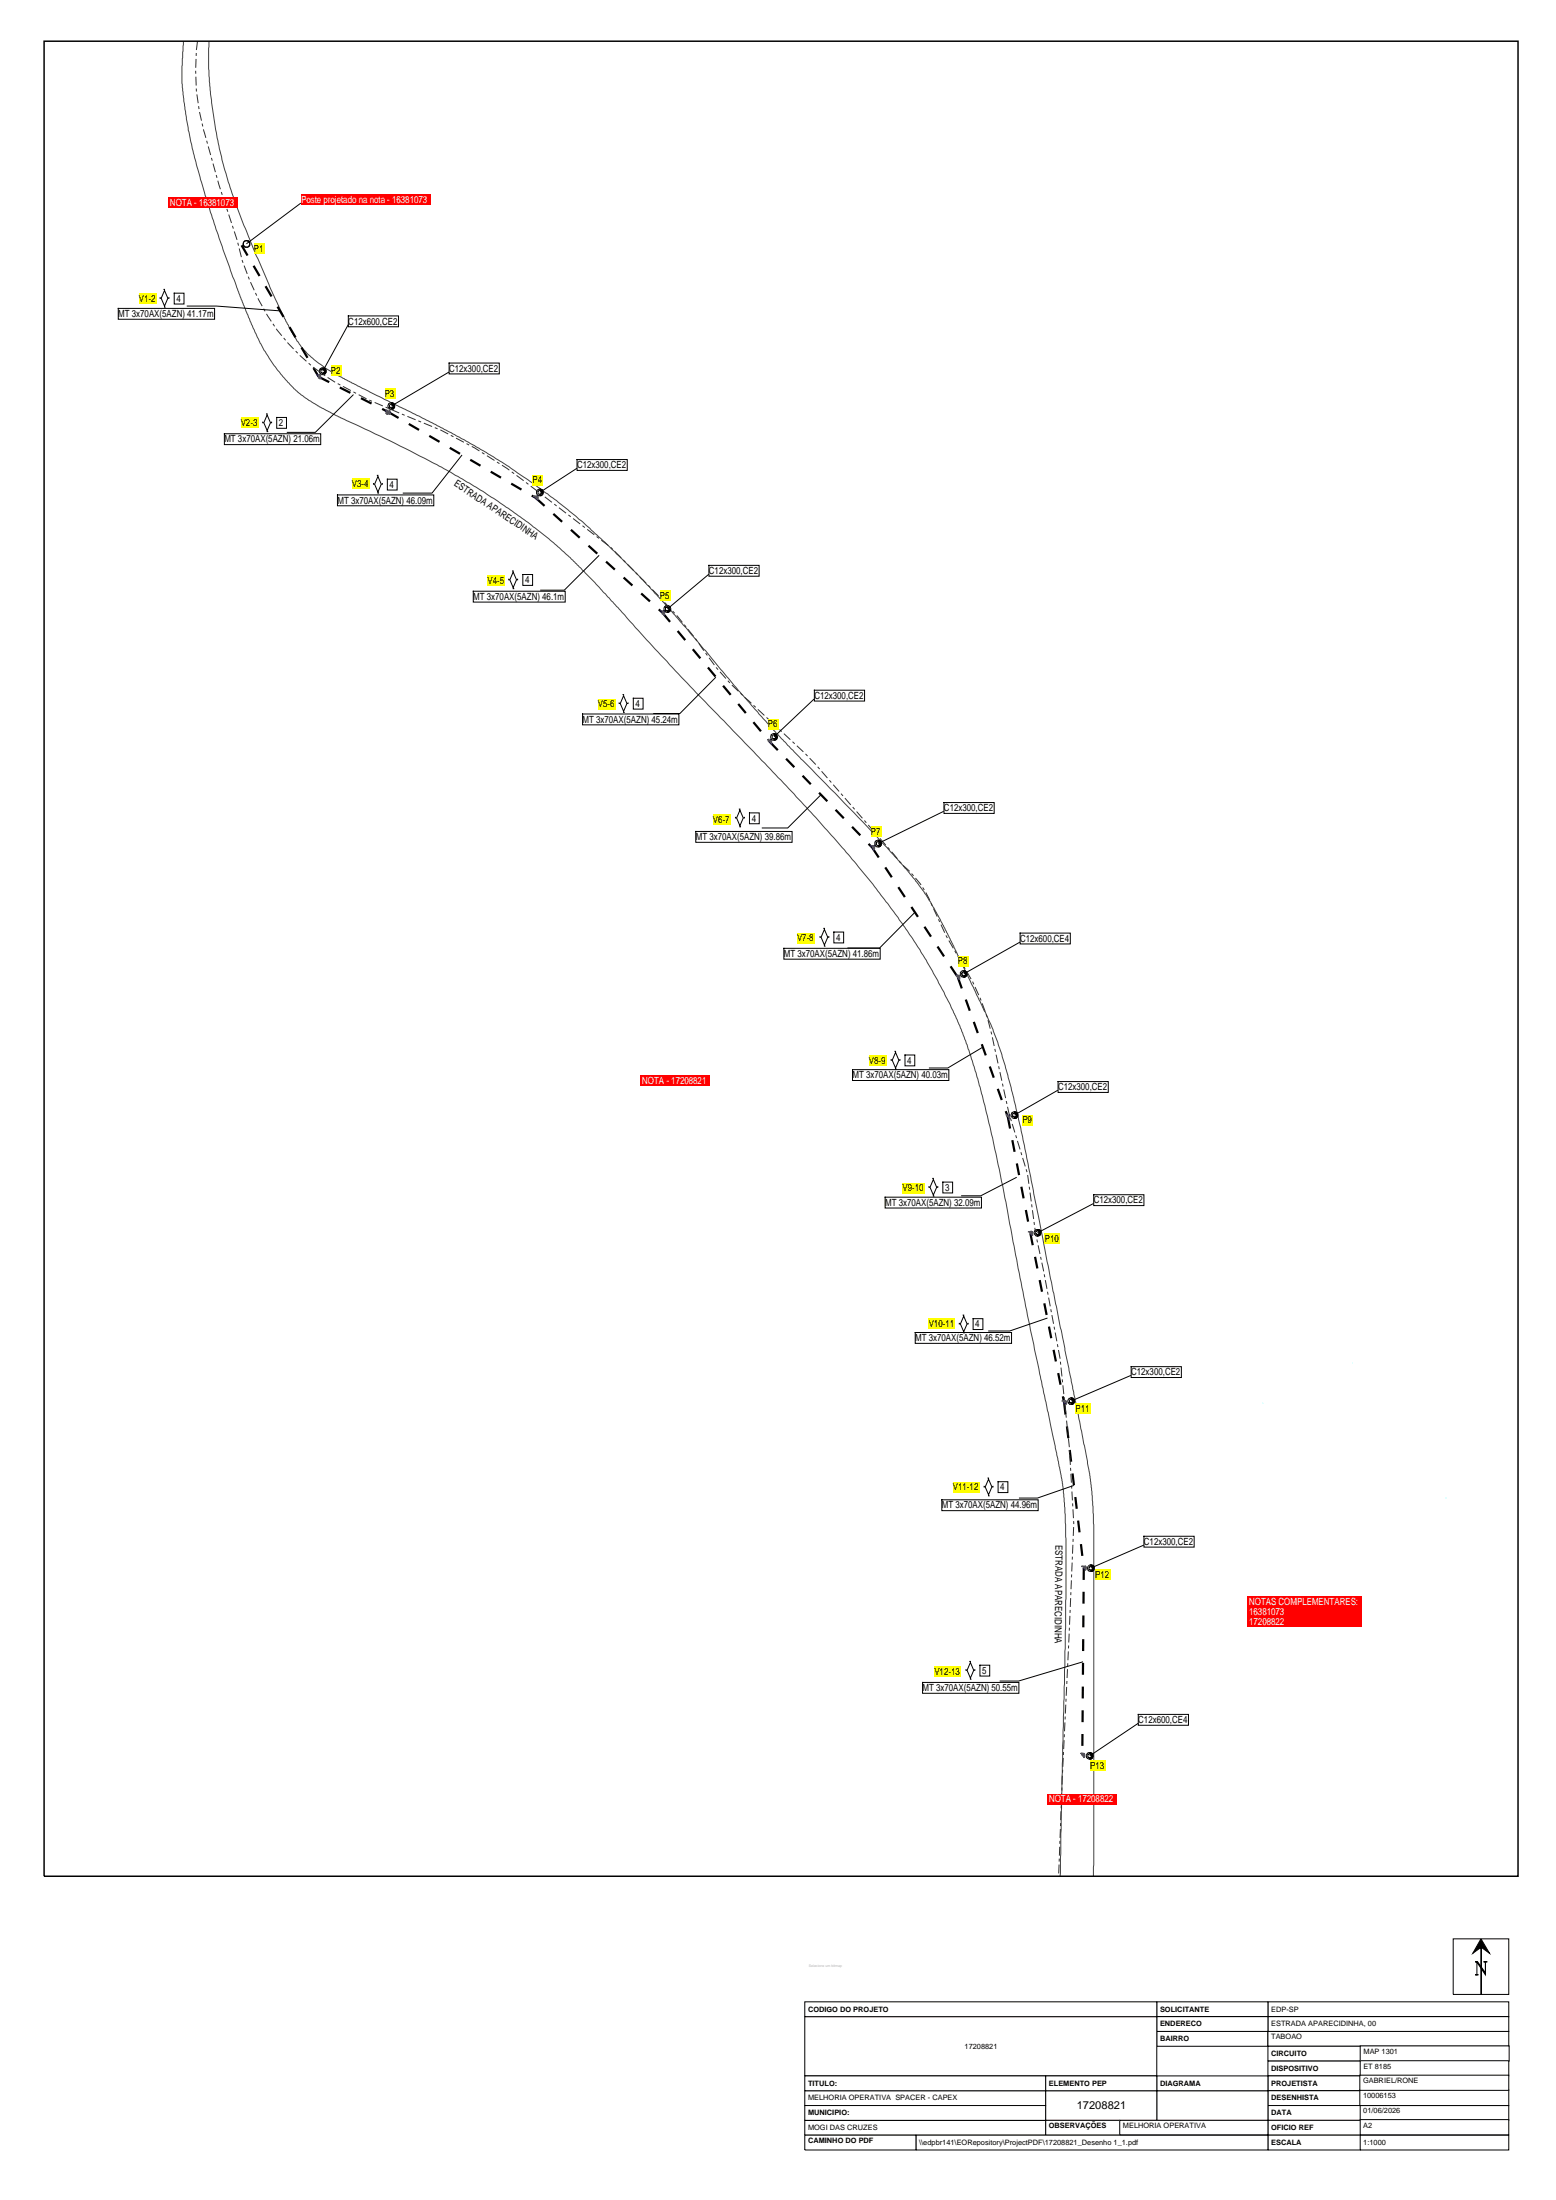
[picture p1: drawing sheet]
<svg xmlns="http://www.w3.org/2000/svg" width="420mm" height="594mm" viewBox="0 0 420 594" stroke-linecap="round" stroke-linejoin="round" font-family="sans-serif">
<path d="M210.1 296.9l-.1 .1" fill="none" stroke="#fff" stroke-width=".27"/>
<path d="M342.2 540.5h65.1v4h-65.1z" fill="#fff"/>
<path d="M342.2 540.5h65.1v4h-65.1z" fill="none" stroke="#000" stroke-width=".27"/>
<path d="M312.2 540.5h30v4h-30z" fill="#fff"/>
<path d="M312.2 540.5h30v4h-30z" fill="none" stroke="#000" stroke-width=".27"/>
<path d="M342.2 544.5h65.1v4h-65.1z" fill="#fff"/>
<path d="M342.2 544.5h65.1v4h-65.1z" fill="none" stroke="#000" stroke-width=".27"/>
<path d="M312.2 544.5h30v4h-30z" fill="#fff"/>
<path d="M312.2 544.5h30v4h-30z" fill="none" stroke="#000" stroke-width=".27"/>
<path d="M312.2 548.5h30v4h-30z" fill="#fff"/>
<path d="M312.2 548.5h30v4h-30z" fill="none" stroke="#000" stroke-width=".27"/>
<path d="M342.2 548.5h65.1v4h-65.1z" fill="#fff"/>
<path d="M342.2 548.5h65.1v4h-65.1z" fill="none" stroke="#000" stroke-width=".27"/>
<path d="M342.2 552.5h25v4h-25z" fill="#fff"/>
<path d="M342.2 552.5h25v4h-25z" fill="none" stroke="#000" stroke-width=".27"/>
<path d="M342.2 556.5h25v4h-25z" fill="#fff"/>
<path d="M342.2 556.5h25v4h-25z" fill="none" stroke="#000" stroke-width=".27"/>
<path d="M342.2 560.5h25v4h-25z" fill="#fff"/>
<path d="M342.2 560.5h25v4h-25z" fill="none" stroke="#000" stroke-width=".27"/>
<path d="M342.2 564.5h25v4h-25z" fill="#fff"/>
<path d="M342.2 564.5h25v4h-25z" fill="none" stroke="#000" stroke-width=".27"/>
<path d="M342.2 568.5h25v4h-25z" fill="#fff"/>
<path d="M342.2 568.5h25v4h-25z" fill="none" stroke="#000" stroke-width=".27"/>
<path d="M367.1 568.5h40.2v4h-40.2z" fill="#fff"/>
<path d="M367.1 568.5h40.2v4h-40.2z" fill="none" stroke="#000" stroke-width=".27"/>
<path d="M342.2 572.5h25v4h-25z" fill="#fff"/>
<path d="M342.2 572.5h25v4h-25z" fill="none" stroke="#000" stroke-width=".27"/>
<path d="M342.2 576.5h25v4h-25z" fill="#fff"/>
<path d="M342.2 576.5h25v4h-25z" fill="none" stroke="#000" stroke-width=".27"/>
<path d="M217.2 544.5h95v16h-95z" fill="#fff"/>
<path d="M217.2 544.5h95v16h-95z" fill="none" stroke="#000" stroke-width=".27"/>
<path d="M312.2 564.5h30v8h-30z" fill="#fff"/>
<path d="M312.2 564.5h30v8h-30z" fill="none" stroke="#000" stroke-width=".27"/>
<path d="M282.2 564.5h30v8h-30z" fill="#fff"/>
<path d="M282.2 564.5h30v8h-30z" fill="none" stroke="#000" stroke-width=".27"/>
<path d="M282.2 572.5h20v4h-20z" fill="#fff"/>
<path d="M282.2 572.5h20v4h-20z" fill="none" stroke="#000" stroke-width=".27"/>
<path d="M217.2 564.5h65v4h-65z" fill="#fff"/>
<path d="M217.2 564.5h65v4h-65z" fill="none" stroke="#000" stroke-width=".27"/>
<path d="M217.2 572.5h65v4h-65z" fill="#fff"/>
<path d="M217.2 572.5h65v4h-65z" fill="none" stroke="#000" stroke-width=".27"/>
<path d="M247.2 576.5h95v4h-95z" fill="#fff"/>
<path d="M247.2 576.5h95v4h-95z" fill="none" stroke="#000" stroke-width=".27"/>
<path d="M217.2 540.5h95v4h-95z" fill="#fff"/>
<path d="M217.2 540.5h95v4h-95z" fill="none" stroke="#000" stroke-width=".27"/>
<path d="M312.2 560.5h30v4h-30z" fill="#fff"/>
<path d="M312.2 560.5h30v4h-30z" fill="none" stroke="#000" stroke-width=".27"/>
<path d="M282.2 560.5h30v4h-30z" fill="#fff"/>
<path d="M282.2 560.5h30v4h-30z" fill="none" stroke="#000" stroke-width=".27"/>
<path d="M217.2 568.5h65v4h-65z" fill="#fff"/>
<path d="M217.2 568.5h65v4h-65z" fill="none" stroke="#000" stroke-width=".27"/>
<path d="M217.2 560.5h65v4h-65z" fill="#fff"/>
<path d="M217.2 560.5h65v4h-65z" fill="none" stroke="#000" stroke-width=".27"/>
<path d="M217.2 576.5h30v4h-30z" fill="#fff"/>
<path d="M217.2 576.5h30v4h-30z" fill="none" stroke="#000" stroke-width=".27"/>
<path d="M367.1 576.5h40.2v4h-40.2z" fill="#fff"/>
<path d="M367.1 576.5h40.2v4h-40.2z" fill="none" stroke="#000" stroke-width=".27"/>
<path d="M392.2 523.5h15.1v15h-15.1z" fill="#fff"/>
<path d="M398.6 529.7h.2l2.2 3v.5zM399.7 523.5l2.4 3.9-2.3-1.6v12.7l-.1-12.7-2.2 1.6z" fill="#000"/>
<path d="M392.2 523.5h15.1v15h-15.1zM398.6 529.8l2.4 3.4v-3.5h.5h-1h.5v3l-2.2-3h-.7h.5v3.5h.4h-.9h.5M399.7 523.5l2.4 3.9-2.3-1.6v12.7l-.1-12.7-2.2 1.6z" fill="none" stroke="#000" stroke-width=".27"/>
<path d="M11.9 11.1h397.9v495.5h-397.9z" fill="#fff"/>
<path d="M49.5 11.1l-.4 6.7 .1 5.8 1.6 11.5 1.7 7.4 2.9 10.3 4.8 14.6 4.9 13.4 2.4 5.9 2.7 5.9 3.6 5.8 2 2.6 3.5 3.9 3.1 2.5 3.8 2.4 3.6 1.9 19.5 9.3a191.2 191.2 0 0 1 42.8 27.9l8.5 8.4 23.3 25.5 30.4 31.6 5.9 6.4 10.9 12.5 8.5 10.7 8.7 12.5 6.5 11.5 3.1 6.4 2.7 6.6 3.3 10.3 4 16 3.6 17.3 5.8 30.6 8.4 39.6 1.3 7.5 .5 6.6 .2 6.5v16.3l-1.6 74.9M56.4 11.1l-.1 7.5 .2 3.4 .6 5.7 1.7 10.2a143.7 143.7 0 0 0 9.2 28.2l5.1 12 4.1 8.7 3 5.3 2.2 2.7a43.3 43.3 0 0 0 11.2 7.8l28.2 14.2 9.4 5.3 4.2 2.6 7.1 4.8 7.7 5.6 7.1 5.8 5.9 5.4 10.4 10.3 5 5.4 11.8 13.6 9 10.9 10.1 11.5 23.5 24.1 11.6 12.6 4.7 6 1.8 2.8 6.3 12 10.6 22.5 2.4 6.8 2.5 8.9 3.6 15.7 17.6 88.5 .7 6 .4 7.8-.1 94.9" fill="none" stroke="#404040" stroke-width=".27"/>
<path d="M340.8 378.9h.1M365 368.1h.1M390.2 404.5h.1" fill="none" stroke="#0ff" stroke-width=".27"/>
<path d="M65.2 66.2l20.8 35.5M86 101.7l18.8 9.5M104.8 111.2l39.8 23.2M144.6 134.4l34.2 31M178.8 165.4l28.9 34.9M207.7 200.3l27.7 28.6M235.4 228.9l23.1 35M258.5 263.9l13.5 37.7M272 301.6l6.1 31.5M278.1 333.1l9.1 45.7M287.2 378.8l5.3 44.6M292.5 423.4l-.4 50.6" fill="none" stroke="#000" stroke-width=".6" stroke-dasharray="3.2 3.2" stroke-linecap="butt"/>
<g fill="none" stroke="#000" stroke-width=".27">
<path d="M81.2 54.8l-14.7 11M44.1 78.1h.3v.3M44.4 78.4l.9 2.1-.9 2.1-.9-2.1zM43.2 80.2v.3h.3M44.4 82.6v.3h.3M45.6 80.2v.3h-.3M50.4 82.6h8l17.2 1.3M87.1 99.3h.1a.9 .9 0 0 1 .8 1 .9 .9 0 0 1-.9 .8v-.4a.5 .5 0 0 0 .5-.5 .5 .5 0 0 0-.5-.5zM94 87.6l-6.9 12.6M70.9 113.8v.3h.3M71.8 111.7h.3v.3M72.1 116.2v.3h.3"/>
<path d="M72.1 112l.9 2.1-.9 2.1-.9-2.1zM73.3 113.8v.3h-.3M95.4 106.5l-10.3 10.2h-7.7M105.6 108.7a.9 .9 0 0 1 .9 .9 .9 .9 0 0 1-.9 .9v-.4a.5 .5 0 0 0 .5-.5 .5 .5 0 0 0-.5-.5zM121.2 100.4l-15.6 9.2M100.8 130.4v.3h.3M101.7 128.3h.3v.3M102 132.8v.3h.3M102 128.6l.9 2.1-.9 2.1-.9-2.1zM103.2 130.4v.3h-.3M124.7 122.8l-8.1 10.3h-7.9M145.7 132a.9 .9 0 0 1 .9 .9 .9 .9 0 0 1-.9 .9v-.4a.5 .5 0 0 0 .5-.5 .5 .5 0 0 0-.5-.5z"/>
<path d="M155.7 126.4l-10 6.5M137.3 156.2v.3h.3M138.2 154.1h.3v.3M138.5 158.6v.3h.3M138.5 154.4l.9 2.1-.9 2.1-.9-2.1zM139.7 156.2v.3h-.3M161.7 149.9l-9.4 9.4h-6.5M191.3 155l-11.2 9.4M180.1 163.5a.9 .9 0 0 1 .9 .9 .9 .9 0 0 1-.9 .9v-.4l.5-.3v-.4l-.5-.3zM167.1 189.6v.3h.3M168 187.5h.3v.3M168.3 192v.3h.3"/>
<path d="M168.3 187.8l.9 2.1-.9 2.1-.9-2.1zM169.5 189.6v.3h-.3M193.2 182.8l-9.7 9.9h-7.2M208.9 198.1a.9 .9 0 0 1 .8 .9 .9 .9 0 0 1-.8 .9v-.3a.55 .55 0 0 0 .5-.6 .55 .55 0 0 0-.5-.5zM219.7 188.7l-10.8 10.3M199.4 218.5h.3v.3M199.7 218.8l.9 2.1-.9 2.1-.9-2.1zM221.6 214.6l-9 9h-7M254.7 219.1l-17.7 8.7M198.5 220.6v.3h.3M199.7 223v.3h.3M200.9 220.6v.3h-.3"/>
<path d="M237 226.9a.9 .9 0 0 1 .9 .9 .9 .9 0 0 1-.9 .9v-.3a.55 .55 0 0 0 .6-.6 .55 .55 0 0 0-.6-.5zM221.3 252.8v.3h.3M222.2 250.7h.3v.3M222.5 255.2v.3h.3M222.5 251l.9 2.1-.9 2.1-.9-2.1zM223.7 252.8v.3h-.3M246.9 246.4l-9.5 9.6h-8.7M275.3 254.4l-15.2 8.6M260.1 262.1a.9 .9 0 0 1 .9 .9 .9 .9 0 0 1-.9 .9v-.4a.5 .5 0 0 0 .5-.5 .5 .5 0 0 0-.5-.5zM240.5 286v.3h.3M241.4 283.9h.3v.3M241.7 288.4v.3h.3"/>
<path d="M241.7 284.2l.9 2.1-.9 2.1-.9-2.1zM242.9 286v.3h-.3M265.2 282.8l-9.4 5.6h-5.1M285.5 294.4l-11.7 6.7M251.6 318.2h.3v.3M251.9 318.5l.9 2.1-.9 2.1-.9-2.1zM273.8 300.2a.9 .9 0 0 1 .9 .9 .9 .9 0 0 1-.9 .9v-.4a.5 .5 0 0 0 .5-.5 .5 .5 0 0 0-.5-.5zM274.4 317.9l-9.7 5h-5.3M250.7 320.3v.3h.3M251.9 322.7v.3h.3M253.1 320.3v.3h-.3M280 332a.9 .9 0 0 1 1 .9 .9 .9 0 0 1-1 .9v-.4a.55 .55 0 0 0 .6-.6 .55 .55 0 0 0-.6-.5z"/>
<path d="M295.1 325l-15.1 7.9M258.9 357.2v.3h.3M259.8 355.1h.3v.3M260.1 359.6v.3h.3M260.1 355.4l.9 2.1-.9 2.1-.9-2.1zM261.3 357.2v.3h-.3M282.7 355.9l-10.2 3.5h-5.8M289.1 377.4a.9 .9 0 0 1 .9 .9 .9 .9 0 0 1-.9 .9v-.3a.55 .55 0 0 0 .6-.6 .55 .55 0 0 0-.6-.5zM305.2 371.4l-16.1 6.9M266.5 399.1h.3v.3M266.8 399.4l.9 2.1-.9 2.1-.9-2.1zM265.6 401.2v.3h.3"/>
<path d="M266.8 403.6v.3h.3M268 401.2v.3h-.3M289.8 401.1l-9.8 3.4h-5M308.7 417.2l-14.3 6.2M294.4 422.5a.9 .9 0 0 1 .9 .9 .9 .9 0 0 1-.9 .9v-.3l.3-.1a.56 .56 0 0 0 .2-.6 .56 .56 0 0 0-.5-.4zM260.7 450.7v.3h.3M261.6 448.6h.3v.3M261.9 453.1v.3h.3M261.9 448.9l.9 2.1-.9 2.1-.9-2.1zM263.1 450.7v.3h-.3M292.3 448.7l-17.4 5.2h-5.1M294.1 473.2a.9 .9 0 0 1 1 .9 .9 .9 0 0 1-1 .9v-.4a.5 .5 0 0 0 .5-.5 .5 .5 0 0 0-.5-.5z"/>
<path d="M307.2 465.3l-13.1 8.8"/>
<circle cx="66.5" cy="65.8" r=".9"/>
<circle cx="87.2" cy="100.2" r=".53"/>
<circle cx="105.6" cy="109.6" r=".51"/>
<circle cx="145.7" cy="132.9" r=".51"/>
<circle cx="180.2" cy="164.4" r=".53"/>
<circle cx="208.9" cy="199" r=".54"/>
<circle cx="236.9" cy="227.8" r=".55"/>
<circle cx="260.1" cy="262.9" r=".53"/>
<circle cx="273.9" cy="301.1" r=".51"/>
<circle cx="280.1" cy="332.8" r=".53"/>
<circle cx="289.1" cy="378.3" r=".54"/>
<circle cx="294.5" cy="423.4" r=".56"/>
<circle cx="294.1" cy="474.1" r=".5"/>
</g>
<g fill="none" stroke="#2b00ff" stroke-width=".6" stroke-dasharray="1.6 1.6" stroke-linecap="butt">
<path d="M86 101.3a.45 .45 0 0 1 .3 .7 .45 .45 0 0 1-.7 0 .45 .45 0 0 1 .3-.7h.1M104.8 110.8a.45 .45 0 0 1 .4 .5 .45 .45 0 0 1-.4 .4M104.8 111.7a.45 .45 0 0 1-.5-.4 .45 .45 0 0 1 .5-.5M144.6 134a.43 .43 0 0 1 .4 .6 .43 .43 0 0 1-.6 .3 .43 .43 0 0 1-.2-.7l.4-.2M178.8 165a.45 .45 0 0 1 .4 .7 .45 .45 0 0 1-.8 0 .45 .45 0 0 1 .3-.7h.1M207.7 199.8l.4 .2 .1 .3a.52 .52 0 0 1-.4 .5 .52 .52 0 0 1-.6-.3v-.4l.5-.3M235.4 228.5a.46 .46 0 0 1 .6 .5 .46 .46 0 0 1-.7 .3 .46 .46 0 0 1-.1-.7l.2-.1M258.5 263.4a.46 .46 0 0 1 .5 .5 .46 .46 0 0 1-.7 .3 .46 .46 0 0 1-.2-.6l.4-.2M272 301.1a.48 .48 0 0 1 .4 .6 .48 .48 0 0 1-.7 .3 .49 .49 0 0 1-.2-.6 .49 .49 0 0 1 .5-.3M278.1 332.6a.5 .5 0 0 1 .5 .6 .5 .5 0 0 1-.7 .3 .5 .5 0 0 1-.2-.7l.4-.2M287.2 378.3a.43 .43 0 0 1 .4 .5 .43 .43 0 0 1-.6 .3 .43 .43 0 0 1-.2-.6l.4-.2M292.5 423a.46 .46 0 0 1 .5 .5 .46 .46 0 0 1-.7 .4 .46 .46 0 0 1-.2-.7l.4-.2"/>
<path d="M292.1 473.5a.5 .5 0 0 1 .5 .6 .5 .5 0 0 1-.7 .3 .5 .5 0 0 1-.2-.7l.4-.2"/>
</g>
<g fill="none" stroke="#0f0f0f" stroke-width=".27">
<circle cx="87.1" cy="100.2" r=".92"/>
<circle cx="105.6" cy="109.7" r=".9"/>
<circle cx="145.7" cy="133" r=".9"/>
<circle cx="180.1" cy="164.4" r=".91"/>
<circle cx="208.9" cy="199" r=".91"/>
<circle cx="237" cy="227.8" r=".91"/>
<circle cx="260.1" cy="262.9" r=".93"/>
<circle cx="273.8" cy="301.1" r=".9"/>
<circle cx="280.1" cy="332.8" r=".88"/>
<circle cx="289.2" cy="378.3" r=".9"/>
<circle cx="294.5" cy="423.4" r=".88"/>
<circle cx="294.1" cy="474.1" r=".91"/>
</g>
<g fill="none" stroke="#984533" stroke-width=".4">
<path d="M87.1 99.3v.4M87.1 100.7v.4M105.6 108.7v.4M105.6 110.1v.4M145.7 132v.4M145.7 133.4v.4M180.1 163.5v.4M180.1 164.9v.4M208.9 198.1v.4M208.9 199.6v.3M237 226.9v.4M237 228.4v.3"/>
<path d="M260.1 262.1v.4M260.1 263.5v.4M273.8 300.2v.4M273.8 301.6v.4M280 332v.3M280 333.4v.4M289.1 377.4v.4M289.1 378.9v.3M294.4 422.5v.4M294.4 424v.3M294.1 473.2v.4M294.1 474.6v.4"/>
</g>
<path d="M87.1 99.3l.5 .1 .4 .5-.1 .8-.6 .4h-.2v-.4l.5-.3v-.5l-.5-.2zM105.6 108.7l.5 .1 .4 .5-.1 .8-.5 .4h-.3v-.4l.5-.2v-.6l-.5-.2zM145.7 132a.9 .9 0 0 1 .8 .9 .9 .9 0 0 1-.8 .9v-.4a.5 .5 0 0 0 .5-.3 .5 .5 0 0 0-.2-.6l-.3-.1zM180.1 163.5a.92 .92 0 0 1 .8 1.4l-.8 .4v-.4l.5-.3v-.4l-.5-.3zM208.9 198.1a.9 .9 0 0 1 .8 .9 .9 .9 0 0 1-.8 .9v-.3l.5-.3v-.4l-.5-.4zM237 226.9a.9 .9 0 0 1 .9 .9 .9 .9 0 0 1-.9 .9l.1-.3a.56 .56 0 0 0 .4-.6 .56 .56 0 0 0-.5-.5zM260.1 262.1l.7 .3 .2 .4-.2 .8-.4 .3h-.3v-.4l.4-.1 .1-.6-.5-.3zM273.8 300.2l.5 .1 .4 .5v.6l-.6 .6h-.3v-.4l.4-.1 .1-.7-.5-.2zM280 332l.6 .1 .3 .4v.7l-.3 .4-.6 .2v-.4h.2a.56 .56 0 0 0 .4-.7 .56 .56 0 0 0-.6-.4zM289.1 377.4l.2 .1a.86 .86 0 0 1 .8 .9 .86 .86 0 0 1-1 .8v-.3l.5-.3v-.5l-.5-.3zM294.4 422.5l.6 .2 .3 .4v.6l-.3 .5-.6 .1v-.3l.3-.1a.53 .53 0 0 0 .3-.6 .53 .53 0 0 0-.6-.4zM294.1 473.2l.6 .2 .3 .4-.1 .8-.5 .4h-.3v-.4l.4-.1 .1-.6-.5-.3z" fill="#000"/>
<path d="M53.3 11.1a58.8 58.8 0 0 0 1.9 24.8l3.9 14 4.9 14.9a58.5 58.5 0 0 0 24.3 37 118.9 118.9 0 0 0 21.2 10.4 120.1 120.1 0 0 1 31.9 17.6l23.5 18 12.5 12.7 5.4 5.8 5 6.2a71.3 71.3 0 0 0 14.2 16.6l15.2 14.3 2.8 2.9 23.5 27.2a26.2 26.2 0 0 1 7.9 10.7l4 8.6 4.5 7.8a60.6 60.6 0 0 1 8.3 21.3l4.1 18.7 5 16.3 2.2 16.2 2.1 9.8 4.5 23.9 2.5 23.9 1.2 20.7-3.1 68.6-1 26.6" fill="none" stroke="#2e2e2e" stroke-width=".27" stroke-dasharray="2.4 .8 .8 .8" stroke-linecap="butt"/>
<g fill="#f00">
<path d="M81.3 52.4h34.9v2.9h-34.9z"/>
<path d="M45.3 53.3h18.8v3h-18.8z"/>
</g>
<path d="M121.2 98h13.6v3h-13.6z" fill="none" stroke="#000" stroke-width=".27"/>
<path d="M103.8 104.8h2.9v3h-2.9z" fill="#ff0"/>
<path d="M104.6 129.4h2.6v2.9h-2.6zM155.8 124.1h13.5v2.9h-13.5zM219.8 186.4h13.6v2.9h-13.6z" fill="none" stroke="#000" stroke-width=".27"/>
<path d="M143.8 128.2h2.8v2.9h-2.8z" fill="#ff0"/>
<path d="M191.4 152.7h13.5v2.9h-13.5z" fill="none" stroke="#000" stroke-width=".27"/>
<path d="M178.1 159.4h2.9v2.9h-2.9z" fill="#ff0"/>
<path d="M170.9 188.5h2.7v3h-2.7z" fill="none" stroke="#000" stroke-width=".27"/>
<g fill="#ff0">
<path d="M161.4 188.6h4.8v2.9h-4.8z"/>
<path d="M131.6 155.3h4.7v3h-4.7z"/>
</g>
<path d="M127.7 159.6h24.9v3h-24.9zM141.1 155.1h2.7v3h-2.7z" fill="none" stroke="#000" stroke-width=".27"/>
<g fill="#ff0">
<path d="M68.5 65.7h2.9v2.9h-2.9z"/>
<path d="M37.5 79.1h4.8v2.9h-4.8z"/>
</g>
<path d="M47 79.2h2.7v2.9h-2.7zM31.9 83.3h26v2.9h-26zM94 85.3h13.6v2.9h-13.6z" fill="none" stroke="#000" stroke-width=".27"/>
<g fill="#ff0">
<path d="M89.3 98.6h2.9v3h-2.9z"/>
<path d="M65 112.6h4.7v3h-4.7z"/>
</g>
<path d="M60.6 117.1h26v2.9h-26zM74.7 112.7h2.6v2.9h-2.6zM91.1 133.6h26v3h-26z" fill="none" stroke="#000" stroke-width=".27"/>
<path d="M95 129.2h4.8v2.9h-4.8z" fill="#ff0"/>
<path d="M254.8 216.7h13.6v2.9h-13.6zM275.4 251.9h13.5v3h-13.5z" fill="none" stroke="#000" stroke-width=".27"/>
<path d="M258.6 258h2.9v3h-2.9z" fill="#ff0"/>
<path d="M285.6 292h13.5v3h-13.5z" fill="none" stroke="#000" stroke-width=".27"/>
<path d="M276 300.9h2.8v3h-2.8z" fill="#ff0"/>
<path d="M254.5 319.2h2.6v2.9h-2.6zM295.2 322.6h13.6v2.9h-13.6z" fill="none" stroke="#000" stroke-width=".27"/>
<path d="M282 333h4.1v3h-4.1z" fill="#ff0"/>
<path d="M262.7 356h2.6v3h-2.6z" fill="none" stroke="#000" stroke-width=".27"/>
<path d="M250.7 355.8h7.1v3h-7.1z" fill="#ff0"/>
<path d="M247 359.8h26v2.9h-26zM305.3 369h13.6v2.9h-13.6z" fill="none" stroke="#000" stroke-width=".27"/>
<g fill="#ff0">
<path d="M290.3 378.9h4.1v3h-4.1z"/>
<path d="M257.2 400.1h7.2v2.9h-7.2z"/>
</g>
<path d="M254.2 404.9h26v3h-26zM269.4 400.1h2.6v2.9h-2.6z" fill="none" stroke="#000" stroke-width=".27"/>
<path d="M295.6 423.8h4.1v2.9h-4.1z" fill="#ff0"/>
<path d="M308.8 414.8h13.5v2.9h-13.5z" fill="none" stroke="#000" stroke-width=".27"/>
<path d="M336.6 431h30.9v8.3h-30.9z" fill="#f00"/>
<path d="M252.2 449.8h7.2v2.9h-7.2z" fill="#ff0"/>
<path d="M249 454.3h26v2.9h-26zM264.5 449.6h2.6v2.9h-2.6z" fill="none" stroke="#000" stroke-width=".27"/>
<path d="M294.3 475.2h4v2.9h-4z" fill="#ff0"/>
<path d="M282.6 484.3h18.7v2.9h-18.7z" fill="#f00"/>
<path d="M157.2 192.8h26v2.9h-26zM307.2 462.9h13.6v2.9h-13.6z" fill="none" stroke="#000" stroke-width=".27"/>
<g fill="#ff0">
<path d="M207.3 194h2.8v3h-2.8z"/>
<path d="M235.1 223.2h2.9v2.9h-2.9z"/>
<path d="M215.1 251.8h4.8v3h-4.8z"/>
</g>
<path d="M202.3 219.5h2.6v2.9h-2.6zM187.8 224.5h26v2.9h-26zM211.6 256h26v3h-26zM225.1 251.7h2.6v2.9h-2.6z" fill="none" stroke="#000" stroke-width=".27"/>
<path d="M192.5 219.9h4.7v2.9h-4.7z" fill="#ff0"/>
<path d="M172.8 290.3h18.7v2.9h-18.7z" fill="#f00"/>
<path d="M234.5 284.8h4.8v3h-4.8z" fill="#ff0"/>
<path d="M230.1 288.8h26v2.9h-26zM244.3 284.9h2.6v2.9h-2.6z" fill="none" stroke="#000" stroke-width=".27"/>
<path d="M243.6 319.4h6v2.9h-6z" fill="#ff0"/>
<path d="M238.9 323.2h26v3h-26z" fill="none" stroke="#000" stroke-width=".27"/>
<path d="M11.9 11.1h397.9v495.5h-397.9z" fill="none" stroke="#000" stroke-width=".4"/>
<g fill="#fff">
<path d="M217.2 525h11v11.5h-11z"/>
<path d="M232.2 525h11v11.5h-11z"/>
</g>
<path d="M232.2 525h11v11.5h-11z" fill="none" stroke="#fff" stroke-width=".27"/>
<path d="M244.2 525h11v11.5h-11z" fill="#fff"/>
<path d="M244.2 525h11v11.5h-11z" fill="none" stroke="#fff" stroke-width=".27"/>
<path d="M367 564.3h40.3v4.2h-40.3z" fill="#fff"/>
<path d="M367 564.3h40.3v4.2h-40.3z" fill="none" stroke="#000" stroke-width=".27"/>
<path d="M302.2 572.5h40v3.9h-40z" fill="#fff"/>
<path d="M302.2 572.5h40v3.9h-40z" fill="none" stroke="#000" stroke-width=".27"/>
<path d="M367.1 552.4h40.3v4.1h-40.3z" fill="#fff"/>
<path d="M367.1 552.4h40.3v4.1h-40.3z" fill="none" stroke="#000" stroke-width=".27"/>
<path d="M367.1 556.4h40.2v4.1h-40.2z" fill="#fff"/>
<path d="M367.1 556.4h40.2v4.1h-40.2z" fill="none" stroke="#000" stroke-width=".27"/>
<path d="M367 560.3h40.3v4.1h-40.3z" fill="#fff"/>
<path d="M367 560.3h40.3v4.1h-40.3z" fill="none" stroke="#000" stroke-width=".27"/>
<path d="M367.1 572.3h40.2v4.1h-40.2z" fill="#fff"/>
<path d="M367.1 572.3h40.2v4.1h-40.2z" fill="none" stroke="#000" stroke-width=".27"/>
<path d="M360 524h16.3v14.3h-16.3z" fill="#fff"/>
<path d="M360 524h16.3v14.3h-16.3z" fill="none" stroke="#fff" stroke-width=".27"/>
<path d="M340 524h16.7v13.9h-16.7z" fill="#fff"/>
<path d="M340 524h16.7v13.9h-16.7z" fill="none" stroke="#fff" stroke-width=".27"/>
<path d="M320 524h17.1v13.1h-17.1z" fill="#fff"/>
<path d="M320 524h17.1v13.1h-17.1z" fill="none" stroke="#fff" stroke-width=".27"/>
<path d="M300 524h16.5v13.5h-16.5z" fill="#fff"/>
<path d="M300 524h16.5v13.5h-16.5z" fill="none" stroke="#fff" stroke-width=".27"/>
<path d="M280 524h16.5v13.1h-16.5z" fill="#fff"/>
<path d="M280 524h16.5v13.1h-16.5z" fill="none" stroke="#fff" stroke-width=".27"/>
<path d="M260 524h16.9v12.8h-16.9z" fill="#fff"/>
<path d="M260 524h16.9v12.8h-16.9z" fill="none" stroke="#fff" stroke-width=".27"/>
<text font-size="3" x="290.6" y="569.5">17208821</text>
<g font-size="2.7" fill="#fff">
<text x="45.9" y="55.7">NOTA - 16381073</text>
<text x="81.3" y="54.7">Poste projetado na nota - 16381073</text>
<text x="173.4" y="292.6">NOTA - 17208821</text>
<text x="337.2" y="433.3">NOTAS COMPLEMENTARES:</text>
<text x="337.2" y="436">16381073</text>
<text x="337.2" y="438.7">17208822</text>
<text x="283.2" y="486.6">NOTA - 17208822</text>
</g>
<g font-size="2.7">
<text x="68.5" y="68">P1</text>
<text x="37.5" y="81.4">V1-2</text>
<text x="47.6" y="81.5">4</text>
<text x="31.9" y="85.6">MT 3x70AX(5AZN) 41.17m</text>
<text x="94" y="87.6">C12x600,CE2</text>
<text x="89.3" y="101">P2</text>
<text x="121.2" y="100.4">C12x300,CE2</text>
<text x="103.8" y="107.2">P3</text>
<text x="60.6" y="119.4">MT 3x70AX(5AZN) 21.06m</text>
<text x="65" y="115">V2-3</text>
<text x="75.3" y="115">2</text>
<text x="95" y="131.5">V3-4</text>
<text x="105.1" y="131.7">4</text>
<text x="122.4" y="131" transform="rotate(34 122.4 131)">ESTRADA APARECIDINHA</text>
<text x="143.8" y="130.5">P4</text>
<text x="155.8" y="126.4">C12x300,CE2</text>
<text x="91.1" y="136">MT 3x70AX(5AZN) 46.09m</text>
<text x="191.4" y="155">C12x300,CE2</text>
<text x="127.7" y="162">MT 3x70AX(5AZN) 46.1m</text>
<text x="131.6" y="157.7">V4-5</text>
<text x="141.7" y="157.5">4</text>
<text x="178.1" y="161.7">P5</text>
<text x="161.4" y="190.9">V5-6</text>
<text x="171.5" y="190.9">4</text>
<text x="219.8" y="188.7">C12x300,CE2</text>
<text x="157.2" y="195.1">MT 3x70AX(5AZN) 45.24m</text>
<text x="207.3" y="196.4">P6</text>
<text x="202.9" y="221.8">4</text>
<text x="254.8" y="219">C12x300,CE2</text>
<text x="187.8" y="226.8">MT 3x70AX(5AZN) 39.86m</text>
<text x="192.5" y="222.2">V6-7</text>
<text x="235.1" y="225.5">P7</text>
<text x="215.1" y="254.2">V7-8</text>
<text x="225.7" y="254">4</text>
<text x="275.4" y="254.3">C12x600,CE4</text>
<text x="211.6" y="258.4">MT 3x70AX(5AZN) 41.86m</text>
<text x="258.6" y="260.4">P8</text>
<text x="234.5" y="287.2">V8-9</text>
<text x="244.9" y="287.2">4</text>
<text x="230.1" y="291.1">MT 3x70AX(5AZN) 40.03m</text>
<text x="285.6" y="294.4">C12x300,CE2</text>
<text x="276" y="303.3">P9</text>
<text x="243.6" y="321.7">V9-10</text>
<text x="255.1" y="321.5">3</text>
<text x="238.9" y="325.6">MT 3x70AX(5AZN) 32.09m</text>
<text x="295.2" y="324.9">C12x300,CE2</text>
<text x="282" y="335.4">P10</text>
<text x="250.7" y="358.2">V10-11</text>
<text x="263.3" y="358.4">4</text>
<text x="247" y="362.1">MT 3x70AX(5AZN) 46.52m</text>
<text x="305.3" y="371.3">C12x300,CE2</text>
<text x="290.3" y="381.3">P11</text>
<text x="254.2" y="407.3">MT 3x70AX(5AZN) 44.96m</text>
<text x="257.2" y="402.4">V11-12</text>
<text x="270" y="402.4">4</text>
<text x="284.9" y="417.1" transform="rotate(91 284.9 417.1)">ESTRADA APARECIDINHA</text>
<text x="308.8" y="417.1">C12x300,CE2</text>
<text x="295.6" y="426.1">P12</text>
<text x="252.2" y="452.1">V12-13</text>
<text x="265.1" y="451.9">5</text>
<text x="249" y="456.6">MT 3x70AX(5AZN) 50.55m</text>
<text x="307.2" y="465.2">C12x600,CE4</text>
<text x="294.3" y="477.5">P13</text>
</g>
<g font-size="2">
<text x="218.1" y="543.1">CODIGO DO PROJETO</text>
<text x="313.1" y="543.1">SOLICITANTE</text>
<text x="343.1" y="543.1">EDP-SP</text>
<text x="313.1" y="547.1">ENDERECO</text>
<text x="313.1" y="551.1">BAIRRO</text>
<text x="343.1" y="547.1">ESTRADA APARECIDINHA, 00</text>
<text x="343.1" y="550.6">TABOAO</text>
<text x="260.4" y="553.1">17208821</text>
<text x="343.1" y="555.1">CIRCUITO</text>
<text x="368" y="554.5">MAP 1301</text>
<text x="218.1" y="563.1">TITULO:</text>
<text x="283.1" y="563.1">ELEMENTO PEP</text>
<text x="313.1" y="563.1">DIAGRAMA</text>
<text x="343.1" y="559.1">DISPOSITIVO</text>
<text x="343.1" y="563.1">PROJETISTA</text>
<text x="367.9" y="562.5">GABRIEL/RONE</text>
<text x="368" y="558.6">ET 8185</text>
<text x="218.1" y="567.1">MELHORIA OPERATIVA SPACER - CAPEX</text>
<text x="343.1" y="567.1">DESENHISTA</text>
<text x="367.9" y="566.4">10006153</text>
<text x="218.1" y="575.1">MOGI DAS CRUZES</text>
<text x="218.1" y="571.1">MUNICIPIO:</text>
<text x="283.1" y="574.6">OBSERVAÇÕES</text>
<text x="303.1" y="574.6">MELHORIA OPERATIVA</text>
<text x="343.1" y="571.1">DATA</text>
<text x="343.1" y="575.1">OFICIO REF</text>
<text x="368" y="570.6">01/06/2026</text>
<text x="368" y="574.5">A2</text>
<text x="218.1" y="578.6">CAMINHO DO PDF</text>
<text x="248.1" y="579.1">\\edpbr141\EORepository\ProjectPDF\17208821_Desenho 1_1.pdf</text>
<text x="343.1" y="579.1">ESCALA</text>
<text x="368" y="579.1">1:1000</text>
</g>
</svg>
